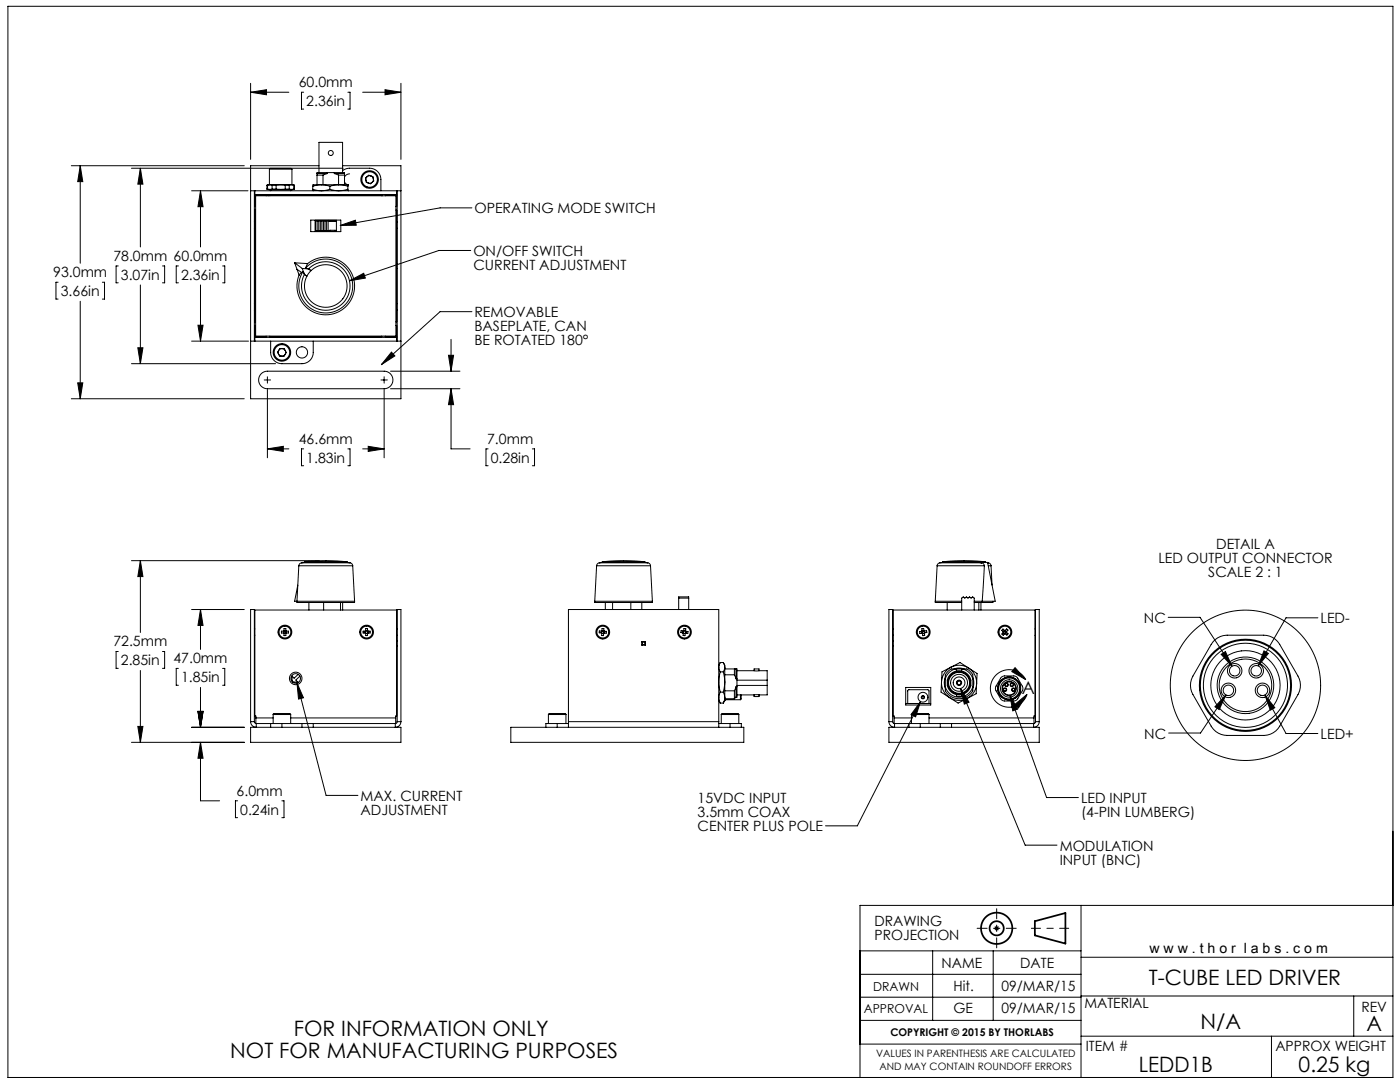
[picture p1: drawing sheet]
<svg xmlns="http://www.w3.org/2000/svg" width="279mm" height="216mm" viewBox="0 0 279 216" stroke-linecap="round" stroke-linejoin="round" font-family="sans-serif">
<g fill="none" stroke="#000" stroke-width=".35">
<path d="M206.5 183.8l6.1-1.6v6.1l-6.1-1.7z"/>
<circle cx="198.9" cy="185.2" r="1.41"/>
<circle cx="198.9" cy="185.2" r="3.1"/>
</g>
<g fill="none" stroke="#000" stroke-width=".2">
<path d="M1.6 1.3h276.4v213.7h-276.4zM50 18.4h7.6M50 16.6v15.2M50 18.4l3.2-.5v1zM60.6 18.4h-.4v3.4h.4M69.4 18.4h.5v3.4h-.5M72.4 18.4h7.6M76.8 17.9l3.2 .5-3.2 .5zM80 16.6v15.2M14.2 33.1h34.5M16 33.1v19.4M16 33.1l.5 3.1h-1z"/>
<path d="M26.2 33.6h42.3M28 33.6v15.7M28 33.6l.5 3.1h-1zM38.2 38.1h11.3M40 38.1l.5 3.1h-1zM40 38.1v11.2M50 38.1h.8M50.8 38.1h.1M50.8 38.1v30M50.9 38.1h28.3M50.9 38.1v.7h28.3v-.7M51 39.1h28v28h-28z"/>
<path d="M51.1 38.8v.1M53.1 39.1v-.2h-2.2v2.3h.1M53.3 37l.4-.2h4.6l.5 .2M53.3 37.7l.4 .1h4.6l.5-.1M53.3 37v.7M53.3 37.7h.1M53.4 36.9h.9M53.4 36.9l-.1 .1M53.4 37.7h.9M53.4 36.9v.8M53.5 38.8v.3M53.8 33.7h4.5"/>
<path d="M53.8 33.7l.1-.1h4.2l.2 .1M53.8 33.7v3.1M53.9 39.1v-.2h22.3v.2M54 37.8v.3M54.3 38.8l-.3 .1M54.3 38.8h1.9M54.3 38.8v.1M54.3 36.9h.8M54.3 37.7h.8M54.3 36.9v.8M55.1 36.9h1.8M55.1 37.7h1.8"/>
<path d="M55.1 36.9v.8M56.2 38.8v.1M56.9 36.9h.8M56.9 37.7h.8M56.9 36.9v.8M57.5 38.8h.3M57.5 38.8v.1M57.7 36.9h.9M57.7 37.7h.9M57.7 36.9v.8M57.8 38.8l.2 .1M57.8 38.8v.1"/>
<path d="M58 37.8v.3M58.3 33.7v3.1M58.5 38.8v.1M58.6 36.9l.2 .1M58.6 36.9v.8M58.8 37.7h-.2M58.8 37v.7M62.4 37.8a5 5 0 0 0 3.4 0M62.4 37.8l.1 .3M62.4 37.2v.6M62.5 38.1h.1M62.5 36.9h.1"/>
<path d="M62.5 36.9l-.1 .3M62.5 36.9h1.6M62.5 38.9h.6M63.3 34.6h2M63.3 34.9h1.2M63.3 34.6v.3M63.3 34.9v2M63.3 38.8h.1M63.7 34.4v-6h4.7v6M63.7 33.1h-13.7v46.5h30v-46.5h-11.6M64.1 36.9l1.7 .3M64.1 36.9h3.5"/>
<path d="M64.1 36.9l-1.7 .3M64.5 34.9v2M64.5 38.8h.1M65.3 34.4h-2v.2M65.3 34.6l-.8 .3M65.3 34.4v.2M65.3 34.4h1.4M65.8 37.8a5.5 5.5 0 0 0 3.6 0M65.8 37.2v.6M66.7 34.6l.9 .3M66.7 34.6h2.1M66.7 34.4h2.1v.2"/>
<path d="M66.7 34.4v.2M67.6 34.9h1.2M67.6 34.9v2M67.6 38.8h.1M67.6 36.9l-1.8 .3M67.6 36.9l1.8 .3M67.6 36.9h1.9M68.4 34.1l1.1-.5h4.3a2.25 2.25 0 0 1 2.2 2.2v2.3M68.8 34.6v.3M68.8 36.3l.6 .6M68.8 34.9v2M68.8 38.8h.1"/>
<path d="M68.9 38.9h.6M69.4 37.8l.1 .3M69.4 37.2v.6M69.5 36.9l-.1 .3M69.5 36.9h.1M69.5 38.1h.1M69.8 34.7a1.13 1.13 0 0 0-1 .6M72 38.8v.1M72.3 38.8v.1M72.5 38.8v.1M72.9 35.5l.7-.5 .8 .2 .2 .9-.7 .6-.8-.3zM73.8 38.8v.1"/>
<path d="M76 38.8v.1M76.3 38.8v.3M76.9 39.1v-.2h2.3v2.3h-.2M79 38.8v.1M79.2 38.1h.1M79.3 38.1h.7M79.3 38.1v30M11.6 56.3h-.4v3.4h.4M20.4 56.3h.5v3.4h-.5M23.6 53.1h-.4v3.3h.4M28 56.9v15.7M32.4 53.1h.5v3.3h-.5"/>
<path d="M35.6 53.1h-.4v3.3h.4M40 56.9v11.2M44.4 53.1h.5v3.3h-.5M50.8 44.3h.1M50.9 45.5l-.1 .1M51 41.9h-.1v22.3h.1M58.8 52.4l.9 2.5M58.8 52.4l1.5 1.2M58.8 52.4l2.6 .2M59.3 53.7l.9 .7M60.2 54.4l-.5 .5M60.3 53.6l.5 1.2"/>
<path d="M60.3 53.6l1.3 .1M60.5 54.2l.3 .6M60.5 54.2l-.3 .2M60.8 54.8l.4 .3zM61 53.5l.6 .1M61 53.5a5.4 5.4 0 0 1 9 1.6 5.4 5.4 0 0 1-5.5 7.3 5.4 5.4 0 0 1-4-8.2M61.4 52.6l-.4 .9M61.4 52.6a5.7 5.7 0 0 1 9.1 2.6 5.7 5.7 0 0 1-5.7 7.6 5.7 5.7 0 0 1-5.1-7.9M61.6 53.6v.1M61.6 53.6l.5 .4zM61.6 53.6a4.8 4.8 0 0 1 7.9 1.8 4.8 4.8 0 0 1-4.8 6.5 4.8 4.8 0 0 1-3.9-7.1M62 43.9h6v2.3h-6z"/>
<path d="M62.9 44h4.2v2.2h-4.2zM63 44.1h2.5v2h-2.5zM63.3 44.1v2M63.6 44.1v2M63.9 44.1v2M64.2 44.1v2M64.6 44.1v2M64.9 44.1v2M65.2 44.1v2M65.6 44l.3 .2h1l.2-.2M65.6 46.2l.3-.3h1l.2 .3M67.9 45l3-1.1 .2 1z"/>
<path d="M69.7 56l2.9-1.5 .3 1zM79 41.9h.2v22.3h-.2M79.2 45.5l.1 .1M79.2 53.6h.1M79.3 44.3h-.1M79.3 52.6h-.1M93.9 50h-6.3l-17.9 6M94.2 41.5h-6.4l-19.9 3.5M14.2 79.6h34.5M15.5 76.4h1l-.5 3.2zM16 60.1v19.5M26.2 72.6h28.8"/>
<path d="M27.5 69.4h1l-.5 3.2zM38.2 68.1h11.4M39.5 64.9h1l-.5 3.2zM50 68.1h.8M50.8 60.6h.1M50.8 68.1h.1M50.9 61.8l-.1 .1M50.9 68.1h28.3M50.9 68.1v-.8h28.3v.8M51 65h-.1v2.2h2.2v-.1M51.1 67.2v.1M52.2 74.5l.5-.3 .7-.1h23.3a1.75 1.75 0 0 1 1.7 1.7 1.75 1.75 0 0 1-1.7 1.8h-23.3a1.75 1.75 0 0 1-1.7-1.2 1.75 1.75 0 0 1 .5-1.9z"/>
<path d="M52.7 75.8h1.3M53.4 77.7v13.6M53.4 75.2v1.3M53.9 67.1v.1h22.3v-.1M54 68.1v2.2a2.25 2.25 0 0 0 2.3 2.3h4a2.25 2.25 0 0 0 2.2-2.3v-2.2M55.9 69.5l.8 .1 .4 .7-.4 .8h-.9l-.4-.8zM56.2 67.2v.1M57.5 67.2v.1M72.5 67.2v.1M73.8 67.2v.1M76 75.8h1.3M76.7 75.2v1.3"/>
<path d="M76.7 77.7v13.6M77.9 74.1h13.9M77.9 77.6h13.9M78.1 70.3l.7 .7-2.7 1.8zM79 67.2v.1M79 65h.2v2.2h-2.3v-.1M79.2 61.8l.1 .1M79.2 68.1h.1M79.3 60.6h-.1M79.3 68.1h.7M89.5 70.9h1l-.5 3.2zM90 77.6v12h3.8"/>
<path d="M90 67.7v6.4M90 77.6l.5 3.1h-1zM94.2 62.2h-6.4l-11.7 10.6M53.4 89.6h4.2M53.4 89.6l3.1-.5v1zM60.6 89.6h-.4v3.3h.4M69.4 89.6h.5v3.3h-.5M72.4 89.6h4.3M73.5 89.1l3.2 .5-3.2 .5zM97.4 89.6h-.4v3.3h.4M106.2 89.6h.5v3.3h-.5M26.2 111.9h37.5"/>
<path d="M28 111.9v14.3M28 111.9l.5 3.1h-1zM59.3 120h11.5M59.3 120v.2h11.5v-.2M59.4 116.7l-.6 3.3h.5M59.6 112.9h10.8M59.6 112.9l-.3 7.1M60.2 112.3l-.4 .2-.2 .4M60.2 112.3h9.7M60.8 112.2l-.5 .1M60.8 112.2h8.5M60.8 112.1h8.5"/>
<path d="M60.8 112.2l-.6 .1M60.8 112.1v.1M65 111.9l-4.2 .2M65 111.9h.1M65 111.9l4.3 .2M69.3 112.2l.6 .1M69.3 112.1v.1M69.9 112.3l.3 .2 .2 .4M70.4 112.9l.4 7.1M118.7 120h11.5M118.7 120v.2h11.5v-.2M119.1 112.9h10.7"/>
<path d="M119.1 112.9l-.4 7.1M119.6 112.3l-.4 .2-.1 .4M119.6 112.3h9.7M120.2 112.2h8.5M120.2 112.1h8.5M120.2 112.2l-.6 .1M120.2 112.1v.1M124.4 111.9l-4.2 .2M124.4 111.9h.1M124.4 111.9l4.3 .2M128.7 112.2l.6 .1M128.7 112.1v.1"/>
<path d="M129.3 112.3l.4 .2 .1 .4M129.8 112.9l.4 7.1M135.4 119.3h2M186.7 120h5.2M186.7 120v.2h5.2M187 112.9h9.4M187 112.9l-.3 7.1M187.6 112.3l-.4 .2-.2 .4M187.6 112.3h8.2M188.2 112.2h7.2M188.2 112.1h8.5M188.2 112.2l-.6 .1"/>
<path d="M188.2 112.1v.1M192.4 111.9l-4.2 .2M192.4 111.9h.1M192.4 111.9l4.3 .2M194.4 120h1.6M195.4 112.2l.4 .1M195.4 112.2h1.7l1.5 7.8h-2.6M195.8 112.3h.1M195.8 112.2v.1M195.8 112.3l.5 .2 .1 .4M196.4 112.9l-.4 7.1M196.7 112.1v.1"/>
<path d="M197.1 112.3h.1zM197.2 112.9h.6M197.2 112.3l.4 .2 .2 .4M197.8 112.9l.2 3.8M198.2 120v.2h-3.8M23.6 130h-.4v3.4h.4M28 133.8v14.3M32.4 130h.5v3.4h-.5M35.6 133.4h-.4v3.3h.4M38.2 121.6h10.5M40 121.6l.5 3.2h-1zM40 121.6v8"/>
<path d="M40 137.2v7.9M44.4 133.4h.5v3.3h-.5M50.8 125.5h.1M50.9 126.8h-.1M56.6 126.3l.1 .1M56.6 126.3h.1M56.6 125.9h.1M56.6 125.9h-.4v.4h.4M56.6 126.1v.1M56.6 126.2l.1 .1M56.6 125.9v.2M56.6 126.2v.1"/>
<path d="M56.7 126.3h.1M56.7 125.9l-.1 .2M56.7 125.9h.1M56.7 125.8l-.1 .1M56.7 126.3v.1M56.7 125.8v.1M56.7 126.3l.1 .1M56.7 125.8v-.4h.3v.4M56.7 126.4v.4h.3v-.4M56.7 126.4h.1M56.8 126.4h.1M56.8 125.9h.1"/>
<path d="M56.8 125.9h-.1M56.9 125.9h.1M56.9 126.4h.1M57 125.8l.1 .1M57 126.3v.1M57 125.9h.1M57 125.8v.1M57 126.3l-.1 .1M57.1 126.3h.1M57.1 126.3h-.1M57.1 125.9h.1M57.1 125.9v.2"/>
<path d="M57.1 126.1v.1M57.1 126.2v.1M57.1 126.3l-.1 .1M57.1 125.9h.5v.4h-.5M58.2 135.8l.3 .4M59.3 136.3l5.8 22.4h6.3M59.3 136.3l1.3 2.9-1 .3zM59.5 134.6l-.8 .7-.4-.4-.1 .9M59.9 134.9l-.9 .8 .4 .4-.9 .1M61.6 120.2v1.5M64.6 120.2v1.5M68 120.2v1.5"/>
<path d="M68.4 120.2v1.5M72.9 126.3l.1 .1M72.9 126.3h.1M72.9 125.9h.1M72.9 125.9h-.4v.4h.4M72.9 126.1v.1M72.9 126.2l.1 .1M72.9 125.9v.2M72.9 126.2v.1M73 126.3h.1M73 125.9l-.1 .2M73 125.8l-.1 .1"/>
<path d="M73 126.3v.1M73 125.8v.1M73 125.9h.1M73 126.3l.1 .1M73 125.8v-.4h.3v.4M73 126.4v.4h.3v-.4M73 126.4h.1M73.1 126.4h.1M73.1 125.9h.1M73.1 125.9h-.1M73.2 125.9h.1M73.2 126.4h.1"/>
<path d="M73.3 125.8l.1 .1M73.3 126.3v.1M73.3 125.9h.1M73.3 125.8v.1M73.3 126.3l-.1 .1M73.4 126.3h-.1M73.4 126.3h.1M73.4 125.9h.1M73.4 125.9v.2M73.4 126.1v.1M73.4 126.2v.1M73.4 126.3l-.1 .1"/>
<path d="M73.4 125.9h.5v.4h-.5M79.2 126.8h.1M79.2 128.9h.1M79.3 125.5h-.1M79.3 127.9h-.1M120 126.3l.1 .1M120 126.3h.1M120 125.9h.1M120 125.9h-.4v.4h.4M120 126.2l.1 .1M120 126.2v.1M120 126v.2"/>
<path d="M120 125.9v.1M120.1 126.3h.1M120.1 126.4v.4h.3l.1-.4M120.1 126.4h.1M120.1 125.9l-.1 .1M120.1 126.3v.1M120.1 126.3l.1 .1M120.1 125.9h.1M120.1 125.8l.1 .1M120.1 125.8v.1M120.1 125.8l-.1 .1M120.1 125.8v-.4h.4v.5"/>
<path d="M120.2 126.4h.2M120.2 125.9h.2M120.2 125.9h-.1M120.4 126.4h.1M120.4 125.9h.1M120.5 126.3h.1M120.5 126.3v.1M120.5 126.3l-.1 .1M120.5 126h.1M120.5 125.9h.1M120.5 125.9l.1 .1M120.5 126l.1 .1"/>
<path d="M120.6 126.2l-.1 .1M120.6 126.2v.1M120.6 126.1v.1M120.6 126.3l-.1 .1M120.6 126v.1M120.6 126h.4v.3h-.4M120.8 120.2v1.4M122.3 120.2v1.4M125.9 120.2v1.4M128.1 120.2v1.4M128.1 128v.7M128.1 128h.7"/>
<path d="M128.1 128.7h.7M128.1 128l.1 .1M128.2 128.6l-.1 .1M128.2 128.1v.5M128.2 128.6h.5M128.2 128.1h.5M128.7 128.1v.5M128.7 128.6l.1 .1M128.8 128v.7M128.8 128l-.1 .1M135.4 121.6v-2.5h2v2.5M136.3 126.3l.1 .1"/>
<path d="M136.3 126.3h.1M136.3 126.2l.1 .1M136.3 126.2v.1M136.3 125.9h.1M136.3 125.9h-.4v.3l.4 .1M136.3 126v.2M136.4 125.9l-.1 .1M136.4 126.3h.1M136.4 126.4l-.1 .4h.4v-.4M136.4 126.4h.1M136.4 126.3v.1M136.4 126.3l.1 .1"/>
<path d="M136.4 125.9h.1M136.4 125.8h.2M136.4 125.8l-.1 .1M136.4 125.8v.1M136.4 125.8l.1-.4 .4 .1-.1 .4M136.5 126.4h.1M136.6 125.8l.1 .1M136.6 125.8l-.2 .1M136.6 126.4h.1M136.7 125.9h.1M136.8 126.4h.1M136.8 126.4h-.1"/>
<path d="M136.8 126.4h-.2M136.8 126.3h.1M136.8 125.9v.1M136.8 125.9l.1 .1M136.8 125.9h.1M136.8 126h.1M136.8 126l.1 .1M136.9 126.2l-.1 .1M136.9 126.3l-.2 .1M136.9 126.1v.1M136.9 126v.1M136.9 126h.4v.4l-.4-.1"/>
<path d="M143.4 139.8l.3 .5M143.7 132.3l-.3 .4M143.7 138.1a2.14 2.14 0 0 0 0 2.2M143.7 134.1l-.3 2 .3 2M143.7 138.1h.6M143.7 134.1h.6M144.3 138.1l.3 1.1M144.3 134.1l.3 2M144.4 132.3l.2 .4v.4M144.6 139.2l-.3 1.1M144.6 136.1l-.3 2M144.6 136.1v3.1"/>
<path d="M144.6 133.1l-.3 1M144.6 133.1v3M144.6 133.1l-.3-.9h-.6a1.59 1.59 0 0 0 0 1.9M144.6 139.2v.6l-.3 .5M144.6 139.4h2M144.6 137.8h2M144.6 134.6h2M144.6 133.5h2M144.7 139.4l-.1 .5M144.7 139.6h3.1M146.6 134.6l.3 .8M146.6 133.5v1.1"/>
<path d="M146.6 137.8v1.6M146.6 133.5h.3M146.9 137l-.3 .8M146.9 133.5v1.9M146.9 133.5h.2v1.9M146.9 137v2.1M146.9 139.1l-.3 .3M146.9 135.4h.2M146.9 137h.2M147.1 137v1.6a.31 .31 0 0 1 .1 .3 .31 .31 0 0 1-.3 .2M147.1 136.8h6M147.1 133.8h3.4"/>
<path d="M147.1 138.7h3.4M147.1 135.4v1.6M147.1 135.7h6M147.8 138.7v.9M147.9 138.7v.8l-.1 .1M150.5 133.8h1M150.5 138.7h1M150.5 133.8v-.3h1v.3M150.5 138.7v.3h1v-.3M151.5 133.8h1.6v1.9M153.1 136.8v1.9h-1.6M153.1 135.7v1.1"/>
<path d="M178.2 125.5h.1M178.2 127.9h.1M178.3 126.8h-.1M178.3 128.9h-.1M180.8 137.2h5v3.5h-5zM183.7 140l-1 3-.9-.4zM183.7 140l-12.6 24.8h-6.4M183.9 126h-.4l.1 .4 .4-.1M184 126v.1M184 126.1v.1M184 126.2l.1 .1M184 126.2v.1"/>
<path d="M184 126.3l.1 .1M184 126h-.1M184 125.9l-.1 .1M184 125.9h.1M184 125.9v.1M184.1 126.3h-.1M184.1 126.3v.1M184.1 126.4h.1M184.1 125.9h-.1M184.2 126.4h-.1M184.3 125.8l-.2 .1M184.3 125.8l.1 .1"/>
<path d="M184.4 126.4h-.2M184.4 125.8l.1 .1M184.4 125.8v.1M184.4 125.8l-.1-.4-.3 .1v.4M184.4 125.8h-.1M184.4 125.9h.1M184.4 125.9l.1 .1M184.5 126.3v.1M184.5 126.3l-.1 .1M184.5 126.4h-.1M184.5 126.4v.4h-.3l-.1-.4M184.5 126.3h.1"/>
<path d="M184.5 125.9v.1M184.5 125.9h-.1M184.5 125.9l.4-.1 .1 .4-.4 .1M184.5 126v.2M184.5 126.2v.1M184.6 126.3l-.1 .1M184.6 126.3h-.1M187.9 136.1a3.5 3.5 0 0 0 1.6 3.1M187.9 136.1l-.1 2 1.7 1.1M188.6 135.2a2.95 2.95 0 0 0 .1 2.1M188.7 137a2.86 2.86 0 0 0 2.7 2.1 2.86 2.86 0 0 0 2.7-2.1M188.7 137a2.06 2.06 0 0 0 1.4 2.2 3.2 3.2 0 0 0 4-1.4v-.8"/>
<path d="M188.7 135.4v1.6M189 120.2v1.5M189.5 139.2a3.5 3.5 0 0 0 3.5 .2M189.5 139.2l1.7 1.1 1.8-.9M189.8 133.1a3.5 3.5 0 0 1 3.5 .2M189.8 133.1a3.5 3.5 0 0 0-1.9 3M189.8 133.1l1.8-.9 1.7 1.1M189.8 133.1l-1.8 1-.1 2M190.7 133.5a2.86 2.86 0 0 0-2 1.9M190.7 133.5a1.79 1.79 0 0 0-2 1.9M190.7 133.5h.2M190.9 136.4h.2l.2 .4"/>
<path d="M190.9 133.5h1M190.9 138.6v.4h1v-.4M190.9 133.5v.4M191.3 135.7v.2l-.4 .2M191.5 135.7v.2l.4 .2M191.7 137.4l1.7 2.7-1 .4zM191.7 137.4l12.9 31.2h6.3M191.9 133.5h.2M191.9 133.5v.4M191.9 136.4h-.2l-.2 .4M191.9 121.7v-2.4l.3-.2 .4 .2 .3-.2 .3 .2 .3-.2 .3 .2 .3-.2 .3 .2v2.4M192.1 133.5a2.86 2.86 0 0 1 2 1.9"/>
<path d="M192.1 133.5a1.79 1.79 0 0 1 2 1.9M192.4 133.5a2.95 2.95 0 0 0-2 0M193.3 133.3a3.5 3.5 0 0 1 1.6 3.1M193.3 133.3l1.7 1.1-.1 2M194.1 135.4v1.6M194.2 135.2a2.95 2.95 0 0 1 0 2.1M194.9 136.4a3.5 3.5 0 0 1-1.9 3M194.9 136.4l-.1 2-1.8 1M195.3 120.2v1.5M195.8 120.2v1.5M199.9 135.1l.5-.2h1.9l.5 .1 .3 .3 .9 1.6 .1 .6-1 1.9-.3 .3-.4 .2h-2.1l-.6-.4-1-2.1 .1-.4zM200.2 126.1v.1"/>
<path d="M200.2 126.1h.1M200.2 126.2l-.3 .3 .3 .3 .3-.3M200.2 126.2l.1 .1M200.3 126.1h.1M200.3 126.1l-.1 .1M200.3 126.1v.2M200.3 126v.1M200.3 126l-.1 .1M200.3 126.3l.1 .1M200.4 125.9l-.1 .1M200.4 126.4h.1M200.5 125.8h.1"/>
<path d="M200.5 125.8l-.3-.3-.3 .3 .3 .3M200.5 125.8l-.1 .1M200.5 126.4v.1M200.5 126.4h.1M200.6 125.8h-.1M200.6 125.8l.1 .1M200.6 126.4v.1M200.6 125.8h.1M200.6 125.8l.3-.3 .3 .2-.3 .3M200.6 126.5h-.1M200.7 125.9l.1 .1M200.7 126.4h-.1"/>
<path d="M200.8 126v.1M200.8 126l.1 .1M200.8 126.3l-.1 .1M200.8 126.1h.1M200.8 126.1l.1 .1M200.8 126.1v.2M200.9 126.2l-.1 .1M200.9 126v.2M200.9 126l-.1 .1M200.9 126.2l.3 .3-.3 .2-.3-.2M201.5 138.7l1.6 2.8-1 .3zM201.5 138.7l7.4 20.4h6.3"/>
<path d="M202.6 133.2l2.1 2.4-2.8-1.6zM204.7 135.6a3.8 3.8 0 0 0-5.8-1 3.8 3.8 0 0 0 .5 5.9 3.8 3.8 0 0 0 5.6-1.9M206.6 126.8h.1M206.7 125.5h-.1M233.1 123.2h6.4l6.4 9.7M242.5 127.6a3.7 3.7 0 0 1 2.4-.9h7.3a3.7 3.7 0 0 1 3.2 1.9l3.6 6.3a3.7 3.7 0 0 1 0 3.7l-3.6 6.3a3.7 3.7 0 0 1-3.2 1.8h-7.3a3.7 3.7 0 0 1-3.2-1.8l-3.6-6.3a3.7 3.7 0 0 1 0-3.7l3.6-6.3zM243.7 130.6l.9-.6 1.3 2.9zM244.7 138.7l-1.4 2.9-.8-.6zM244.7 138.7l-5.1 7.6h-6.4M252.3 129.9l.8 .5-2 2.5zM252.4 138.7l2 2.5-.9 .5zM252.4 138.7l4.3 7.7h6.3"/>
<path d="M263 123.3h-6.3l-5.6 9.6M26.2 148.1h22.5M27.5 144.9h1l-.5 3.2zM38.2 145.1h10.5M39.5 141.9h1l-.5 3.2zM40 148.1l.5 3.2h-1zM40 148.1v11.7h3.8M47.4 159.8h-.4v3.4h.4M50 144a1.12 1.12 0 0 0 1.1 1.1v-.7M50 144v-22.4h.8v22.4M50 145.1h30v3h-30zM50 144h.8"/>
<path d="M50.8 144l.1 .3 .2 .1M51.1 143.3v1.1M51.1 143.3v-.4h-.2v-21.2h28.3v21.2h-.2v.4M51.1 143.3h3.4M51.1 144.4h2.9M54 144.4h2.3M54 144.4v.7M54.5 142.6l.2-.2h3.1l.2 .2M54.5 142.6h3.5M54.5 142.6v1.8M56.2 159.8h.5v3.4h-.5M56.3 144.4v.7"/>
<path d="M56.3 144.4h4M58 142.6v1.8M58 143.3h21M60.3 144.4h2.2M60.3 144.4v.7M62.5 144.4v.7M62.5 144.4h16.4M79 143.3v1.1M79.3 144l-.1 .3-.3 .1M79.3 144v-22.4h.7v22.4M79.3 144h.7M80 144a1.12 1.12 0 0 1-1.1 1.1v-.7"/>
<path d="M101.9 145.1h46.5v3h-46.5zM109.4 142.6h3.5M109.4 142.6v1.8M111.2 144.4h-2.3v.7M111.2 144.4h2.2M111.2 144.4v.7M112.7 142.4h-3.1l-.2 .2M112.7 142.4h.1M112.7 142.4l.2 .2M112.9 142.6v1.8M113.4 144v1.1M113.4 144v-22.4h30v22.4"/>
<path d="M113.4 144h30M143.4 144v1.1M143.4 144.4h2.3M143.7 140.3h.6M143.9 142.6l.2-.2h2.4a.77 .77 0 0 1 .9 .1v.1M143.9 142.6h3.5M143.9 142.6v1.8M145.7 144.4h2.2v.7M145.7 144.4v.7M147.4 142.6v1.8M177.4 144a1.12 1.12 0 0 0 1.1 1.1v-.7M177.4 145.1h30v3h-30z"/>
<path d="M177.4 144v-22.4h.8v22.4M177.4 144h.8M178.2 144l.1 .3 .2 .1M178.5 143.3v1.1M178.5 143.3v-.4h-.2v-21.2h28.3v21.2h-.2v.4M178.5 143.3h3.4M178.5 144.4h2.9M180.8 140.4h5M181.2 140.4v-2.5l.2-.3 3.9 .1 .1 .2v2.5M181.4 144.4h2.3M181.4 144.4v.7M181.9 142.6l.2-.2h3.1l.2 .2"/>
<path d="M181.9 142.6h3.5M181.9 142.6v1.8M183.7 144.4h4M183.7 144.4v.7M185.4 143.3h21M185.4 142.6v1.8M187.7 144.4h2.2M187.7 144.4v.7M189.9 144.4h16.4M189.9 144.4v.7M202.5 140.6l2.5-2-1.8 2.7zM206.4 143.3v1.1"/>
<path d="M206.7 144l-.2 .3-.2 .1M206.7 144v-22.4h.7v22.4M206.7 144h.7M207.4 144a1.12 1.12 0 0 1-1.1 1.1v-.7M171.6 189.7h44.1M171.6 199h44.1M171.6 194.4h44.1M186.1 189.7v13.9M198.2 189.7v13.9M198.4 185.2h1M198.6 184.9l.7 .7M198.9 184.7v1"/>
<path d="M199.3 184.9l-.7 .7M215.7 198.7h62.3M215.7 180.7v34.3M215.7 191h62.3M270.2 198.7v8.1M278 180.7h-106.4v34.3M171.6 203.6h44.1M171.6 208.3h44.1M215.7 206.8h62.3M253.7 206.8v8.2"/>
<circle cx="66" cy="30.5" r=".5"/>
<circle cx="73.8" cy="35.8" r="1.55"/>
<circle cx="73.8" cy="35.8" r="1.75"/>
<circle cx="73.8" cy="35.8" r=".76"/>
<circle cx="65" cy="57.1" r="4.3"/>
<circle cx="56.3" cy="70.3" r=".76"/>
<circle cx="56.3" cy="70.3" r="1.75"/>
<circle cx="56.3" cy="70.3" r="1.55"/>
<circle cx="60.3" cy="70.3" r="1.13"/>
<circle cx="56.9" cy="126.1" r="1.18"/>
<circle cx="56.9" cy="126.1" r="1.38"/>
<circle cx="59" cy="135.4" r=".95"/>
<circle cx="59" cy="135.4" r="1.25"/>
<circle cx="73.2" cy="126.1" r="1.18"/>
<circle cx="73.2" cy="126.1" r="1.37"/>
<circle cx="120.3" cy="126.1" r="1.17"/>
<circle cx="120.3" cy="126.1" r="1.37"/>
<circle cx="136.6" cy="126.1" r="1.17"/>
<circle cx="136.6" cy="126.1" r="1.38"/>
<circle cx="184.2" cy="139.1" r=".98"/>
<circle cx="184.2" cy="139.1" r=".33"/>
<circle cx="184.2" cy="139.1" r=".22"/>
<circle cx="184.3" cy="126.1" r="1.17"/>
<circle cx="184.3" cy="126.1" r="1.38"/>
<circle cx="191.4" cy="136.2" r="2.23"/>
<circle cx="191.4" cy="136.2" r="1.69"/>
<circle cx="191.4" cy="136.2" r="1.17"/>
<circle cx="191.4" cy="136.2" r=".52"/>
<circle cx="191.4" cy="136.2" r="2.41"/>
<circle cx="191.4" cy="136.2" r="2.1"/>
<circle cx="200.6" cy="137.6" r=".36"/>
<circle cx="200.6" cy="137.6" r=".26"/>
<circle cx="200.6" cy="126.1" r="1.17"/>
<circle cx="200.6" cy="126.1" r="1.37"/>
<circle cx="200.9" cy="136.6" r=".36"/>
<circle cx="200.9" cy="136.6" r=".26"/>
<circle cx="201.4" cy="137.4" r="2.3"/>
<circle cx="201.4" cy="137.4" r="2.25"/>
<circle cx="201.4" cy="137.4" r="2.1"/>
<circle cx="201.4" cy="137.4" r="1.31"/>
<circle cx="201.4" cy="137.4" r="1.41"/>
<circle cx="201.4" cy="137.4" r="1.73"/>
<circle cx="201.9" cy="136.6" r=".36"/>
<circle cx="201.9" cy="136.6" r=".26"/>
<circle cx="202.3" cy="137.6" r=".36"/>
<circle cx="202.3" cy="137.6" r=".26"/>
<circle cx="245.2" cy="137.7" r="1.05"/>
<circle cx="245.2" cy="137.7" r="1.45"/>
<circle cx="246.4" cy="133.8" r="1.45"/>
<circle cx="246.4" cy="133.8" r="1.05"/>
<circle cx="248.6" cy="136.7" r="5.6"/>
<circle cx="248.6" cy="136.7" r="9.2"/>
<circle cx="248.6" cy="136.7" r="9"/>
<circle cx="248.6" cy="136.7" r="8.4"/>
<circle cx="248.6" cy="136.7" r="15"/>
<circle cx="248.6" cy="136.7" r="5.2"/>
<circle cx="248.6" cy="136.7" r="6.9"/>
<circle cx="250.7" cy="133.8" r="1.05"/>
<circle cx="250.7" cy="133.8" r="1.45"/>
<circle cx="252" cy="137.7" r="1.45"/>
<circle cx="252" cy="137.7" r="1.05"/>
</g>
<path d="M205.8 185.2h7.5" fill="none" stroke="#000" stroke-width=".2" stroke-dasharray="15.2 1.3 1.3 1.3" stroke-dashoffset="13.4"/>
<path d="M195 185.2h7.8M198.9 181.3v7.8" fill="none" stroke="#000" stroke-width=".2" stroke-dasharray="15.2 1.3 1.3 1.3" stroke-dashoffset="13.2"/>
<g fill="#000">
<path d="M16 33.1l.5 3.1h-1zM15.5 76.4h1l-.5 3.2zM50 18.4l3.2-.5v1zM76.8 17.9l3.2 .5-3.2 .5zM28 33.6l.5 3.1h-1zM27.5 69.4h1l-.5 3.2zM40 38.1l.5 3.1h-1zM39.5 64.9h1l-.5 3.2zM53.4 89.6l3.1-.5v1zM73.5 89.1l3.2 .5-3.2 .5zM89.5 70.9h1l-.5 3.2zM90 77.6l.5 3.1h-1zM27.5 144.9h1l-.5 3.2zM28 111.9l.5 3.1h-1zM40 148.1l.5 3.2h-1zM39.5 141.9h1l-.5 3.2zM39.5 141.9h1l-.5 3.2zM40 121.6l.5 3.2h-1z"/>
<path d="M67.9 45l3-1.1 .2 1zM69.7 56l2.9-1.5 .3 1zM78.1 70.3l.7 .7-2.7 1.8zM59.3 136.3l1.3 2.9-1 .3zM183.7 140l-1 3-.9-.4zM201.5 138.7l1.6 2.8-1 .3zM191.7 137.4l1.7 2.7-1 .4zM243.7 130.6l.9-.6 1.3 2.9zM244.7 138.7l-1.4 2.9-.8-.6zM252.3 129.9l.8 .5-2 2.5zM252.4 138.7l2 2.5-.9 .5z"/>
<path d="M202.6 133.2l2.1 2.4-2.8-1.6zM202.5 140.6l2.5-2-1.8 2.7z"/>
</g>
<g font-size="4.2">
<text x="229.3" y="196.6">T-CUBE LED DRIVER</text>
<text x="58.6" y="206.8">FOR INFORMATION ONLY</text>
<text x="239.6" y="205.2">N/A</text>
<text x="272.7" y="205.8">A</text>
<text x="45.9" y="211">NOT FOR MANUFACTURING PURPOSES</text>
<text x="227.3" y="213.9">LEDD1B</text>
<text x="259.2" y="213.9">0.25 kg</text>
</g>
<text font-size="3.5" x="203.9" y="138.4">A</text>
<g font-size="2.8">
<text x="59.6" y="17.4">60.0mm</text>
<text x="61.1" y="21.2">2.36in</text>
<text x="94.7" y="42.5">OPERATING MODE SWITCH</text>
<text x="22.6" y="52">78.0mm 60.0mm</text>
<text x="94.5" y="51.1">ON/OFF SWITCH</text>
<text x="94.5" y="53.9">CURRENT ADJUSTMENT</text>
<text x="10.6" y="55.3">93.0mm</text>
<text x="12.1" y="59.1">3.66in</text>
<text x="24.1" y="55.8">3.07in</text>
<text x="36.1" y="55.8">2.36in</text>
<text x="94.7" y="63.3">REMOVABLE</text>
<text x="94.7" y="66.1">BASEPLATE, CAN</text>
<text x="94.7" y="68.9">BE ROTATED 180°</text>
<text x="59.6" y="88.5">46.6mm</text>
<text x="97.2" y="88.5">7.0mm</text>
<text x="61.1" y="92.3">1.83in</text>
<text x="97.9" y="92.3">0.28in</text>
<text x="231.2" y="112.3">LED OUTPUT CONNECTOR</text>
<text x="242.7" y="109.5">DETAIL A</text>
<text x="241.1" y="115.1">SCALE 2 : 1</text>
<text x="228.3" y="124.2">NC</text>
<text x="263.5" y="124.3">LED-</text>
<text x="22.6" y="129">72.5mm</text>
<text x="24.1" y="132.7">2.85in</text>
<text x="34.6" y="132.3">47.0mm</text>
<text x="36.1" y="136.1">1.85in</text>
<text x="228.4" y="147.4">NC</text>
<text x="263.5" y="147.5">LED+</text>
<text x="47.2" y="158.7">6.0mm</text>
<text x="71.9" y="159.8">MAX. CURRENT</text>
<text x="139.2" y="160.2">15VDC INPUT</text>
<text x="215.7" y="160.2">LED INPUT</text>
<text x="47.9" y="162.5">0.24in</text>
<text x="71.9" y="162.6">ADJUSTMENT</text>
<text x="139.2" y="163.1">3.5mm COAX</text>
<text x="139.2" y="165.9">CENTER PLUS POLE</text>
<text x="215.7" y="163.1">(4-PIN LUMBERG)</text>
<text x="211.5" y="169.7">MODULATION</text>
<text x="211.5" y="172.5">INPUT (BNC)</text>
<text x="174.5" y="184.8">DRAWING</text>
<text x="174.5" y="187.6">PROJECTION</text>
<text x="229.4" y="190.2">w w w . t h o r l a b s . c o m</text>
<text x="187.9" y="193.2">NAME</text>
<text x="190.3" y="197.7">Hit.</text>
<text x="199.9" y="197.7">09/MAR/15</text>
<text x="203.6" y="193.2">DATE</text>
<text x="190.3" y="202.2">GE</text>
<text x="199.9" y="202.2">09/MAR/15</text>
<text x="216.4" y="201.2">MATERIAL</text>
<text x="271.7" y="201.8">REV</text>
<text x="216.7" y="209.7">ITEM #</text>
<text x="254.5" y="209.7">APPROX WEIGHT</text>
</g>
<g font-size="2.5">
<text x="174.2" y="197.7">DRAWN</text>
<text x="172.4" y="202.2">APPROVAL</text>
</g>
<text font-size="2.1" x="177.7" y="206.8">COPYRIGHT © 2015 BY THORLABS</text>
<g font-size="2">
<text x="174.8" y="211">VALUES IN PARENTHESIS ARE CALCULATED</text>
<text x="175.5" y="213.5">AND MAY CONTAIN ROUNDOFF ERRORS</text>
</g>
</svg>
